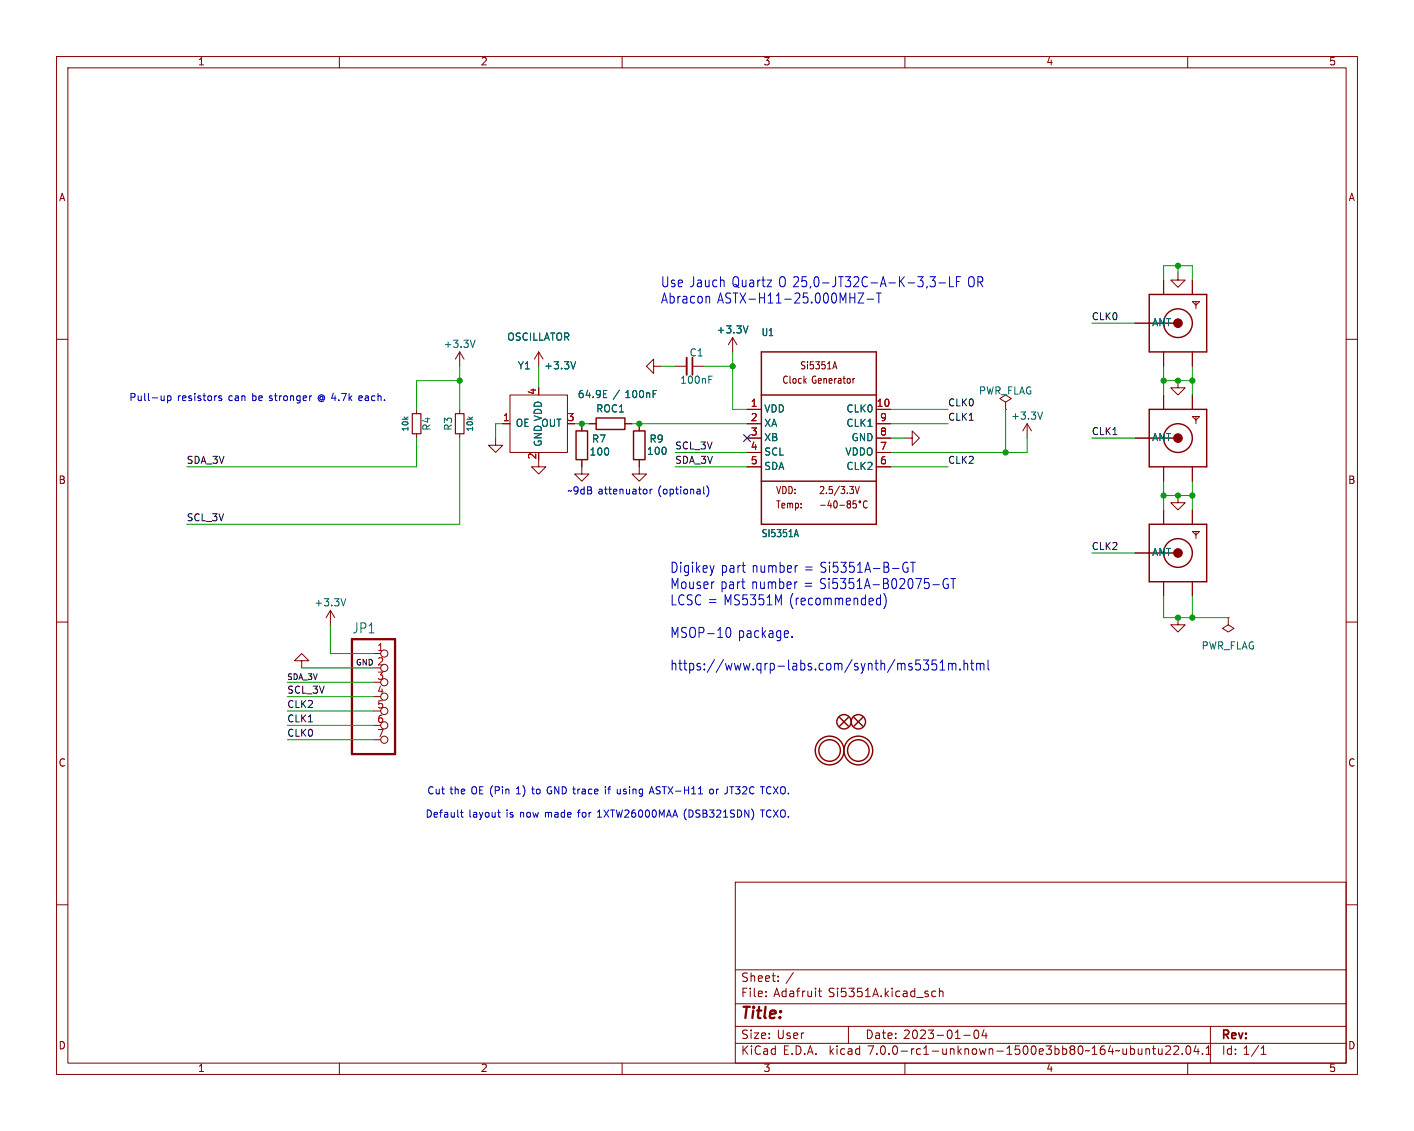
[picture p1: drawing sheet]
<svg xmlns="http://www.w3.org/2000/svg" width="250mm" height="200mm" viewBox="0 0 250 200" stroke-linecap="round" stroke-linejoin="round" font-family="sans-serif">
<g fill="none" stroke="#840000" stroke-width=".18">
<path d="M10 10h230v180h-230zM12 12h226v176h-226zM60 10v2M110 10v2M160 10v2M210 10v2M10 60h2M129.5 59.7l-.7 1.3M129.5 59.7v2.5M129.5 59.7l.8 1.3M200.7 57.1h2.5M205.7 49.5v2.6"/>
<path d="M208.3 48.3v1.2h1.2l-1.2 1.3-1.3-1.3h1.3M210.8 53.3h1.3l-.6 .7zM210.8 49.5v2.6M211.5 53.3v1.3M238 60h2M73.7 72.4v.8M73.7 76.7v.8M81.3 62.2l-.8 1.3M81.3 62.2v2.6M81.3 72.4v.8M81.3 76.7v.8M81.3 62.2l.7 1.3"/>
<path d="M87.6 77.5v1.2h1.3l-1.3 1.3-1.2-1.3h1.2M90.2 69.8h10.1v10.2h-10.1zM95.2 62.2l-.7 1.3M95.2 62.2v2.6M95.2 62.2l.8 1.3M102.9 74.9v1.3M104.1 74.9h1.3M110.5 74.9h1.3M113 74.9v1.3M115.6 64.8v-1.3l-1.3 1.3 1.3 1.2v-1.2h1.2M119.4 64.8h2M122.4 64.8h2.1"/>
<path d="M132.1 74.9h2.5M132.1 72.4h2.5M132.1 77.5h2.5M150.8 66.9v.9M151.1 66.9l-.3 .3M154.9 74.9h2.6M154.9 77.5h2.6M160 77.5h1.3v-1.3l1.3 1.3-1.3 1.2v-1.2M177.8 71.1l1-.6-1-.7-1 .7 1 .6v1.3M177.8 72.4h.1M181.6 74.9l-.8 1.3M181.6 74.9v2.6"/>
<path d="M181.6 74.9l.8 1.3M200.7 77.5h2.5M205.7 62.2v2.6M205.7 69.8v2.6M208.3 67.3v1.3h1.2l-1.2 1.2-1.3-1.2h1.3M210.8 62.2v2.6M210.8 69.8v2.6M210.8 73.7h1.3l-.6 .6zM211.5 73.7v1.2M95.2 81.3v1.2h1.3l-1.3 1.3-1.2-1.3h1.2M102.9 81.3v2.5h1.2l-1.2 1.3-1.3-1.3h1.3M113 81.3v2.5h1.3l-1.3 1.3-1.2-1.3h1.2"/>
<path d="M132.1 80h2.5M132.1 82.5h2.5M145.1 89.3h.8M145.1 86.1h-.1M145.6 86.6l-.6 .7h.7M146.6 88.5l-.2 .9h.7M146.9 89v.8M147.6 88.6h.1a.72 .72 0 0 1 0 1.2 .94 .94 0 0 1-.1-1.2zM148.5 89.3h.8M150 89.1l-.2-.2 .2-.3h.3l.1 .2-.2 .3M150 89.1l-.2 .2v.4l.2 .1h.3l.1-.2-.1-.4-.1-.1M150 89.1h.2"/>
<path d="M151.4 88.6h-.5l-.1 .6 .2-.2 .3 .1 .1 .6-.2 .1-.4-.1M151.9 86l-.3 1.3M153.3 88.7v-.1a.62 .62 0 0 0-.7 .5 .62 .62 0 0 0 .4 .7l.3-.1M154.9 80h2.6M154.9 82.5h2.6M200.7 97.8h2.5M205.7 82.5v2.6M205.7 90.2v2.5M208.3 87.6v1.3h1.2l-1.2 1.3-1.3-1.3h1.3M210.8 82.5v2.6M210.8 90.2v2.5M210.8 94h1.3l-.6 .6z"/>
<path d="M211.5 94v1.2M10 110h2M53.3 116.8h1.3l-1.3-1.2-1.2 1.2h1.2v1.3M58.4 107.9l-.7 1.3M58.4 107.9v2.6M58.4 107.9l.8 1.3M66 115.6h1.3M66 118.1h1.3M205.7 102.9v2.5M208.3 109.2v1.3h1.2l-1.2 1.3-1.3-1.3h1.3M210.8 102.9v2.5M217.2 109.2v1.3l1 .6-1 .7-1-.7 1-.6"/>
<path d="M217.2 109.2h.1M238 110h2M66 120.6h1.3M66 123.2h1.3M66 125.7h1.3M66 128.3h1.3M66 130.8h1.3M10 160h2M130 156h108v32h-108zM238 160h2M130 177.5h108M130 171.5h108"/>
<path d="M140.3 172l-1.3 1.9M161.6 175.3h.1M161.7 174.8v1.5M161.7 176.2l-.1 .1M162.1 176.4h1.1M164.1 175.3h-.4l-.2 .2 .1 .2 .5 .1v.4h-.6M165.5 175.3h-.5l-.3 .2v.5l.2 .2h.6M166.1 175.4l.2-.1h.4v1M166.1 174.8v1.5M60 188v2M110 188v2M130 184.5h108"/>
<path d="M130 181.5h108M141.7 182.7v1M142.1 182.7h-.3l-.1 .2M150 181.5v3M160 188v2M170.4 183.1h1.2M172.4 182.2h.2a.81 .81 0 0 1 .5 .6 .81 .81 0 0 1-.3 .8l-.1 .1a.81 .81 0 0 1-.6-.7 .81 .81 0 0 1 .3-.8zM174 182.1l-.4 1.1h1M174.3 182.7v1M199.2 185.5v1M199.2 186.3l-.1 .1M199.9 185v1.5"/>
<path d="M199.9 185.5h.4l.3 .2v.5l-.1 .2h-.6M201.3 185.5v.9l.4 .1 .2-.2M201.9 185.5v1M202.6 185.6l.2-.1h.4l.1 1M202.6 185.5v1M203.8 185.5h.5M204 185v1.2l.3 .3M204.8 185.5l.1 .9 .4 .1 .2-.2M205.5 185.5v1M206.1 185.1l.6-.1 .2 .1 .1 .3-1 1.1h1M207.5 185.1l.6-.1 .2 .1 .1 .3-.9 1.1h.9M209 186.3v.2"/>
<path d="M209.9 185h.1a.81 .81 0 0 1 .6 .6 .81 .81 0 0 1-.3 .8l-.1 .1a.81 .81 0 0 1-.6-.7 .81 .81 0 0 1 .3-.8zM210 188v2M211.5 184.9l-.4 1.1h.9M211.8 185.5v1M212.6 186.3v.2M213.3 186.5h.8M213.3 185.4l.4-.4v1.5M214 181.5v6.5M222.6 184.9l-1.3 1.9M223 186.5h.8M223 185.4l.4-.4v1.5"/>
<circle cx="152" cy="88.7" r=".17"/>
<circle cx="67.9" cy="115.6" r=".63"/>
<circle cx="67.9" cy="118.1" r=".63"/>
<circle cx="67.9" cy="125.7" r=".63"/>
<circle cx="67.9" cy="120.6" r=".63"/>
<circle cx="67.9" cy="128.3" r=".63"/>
<circle cx="67.9" cy="130.8" r=".63"/>
<circle cx="67.9" cy="123.2" r=".63"/>
</g>
<path d="M121.4 63.2v3.1" fill="none" stroke="#840000" stroke-width=".33"/>
<path d="M122.4 63.2v3.1" fill="none" stroke="#840000" stroke-width=".3"/>
<path d="M72.9 73.2h1.5v3.5h-1.5zM80.5 73.2h1.5v3.5h-1.5z" fill="none" stroke="#840000" stroke-width=".2"/>
<g fill="none" stroke="#840000" stroke-width=".25">
<path d="M203.2 52.1h10.2v10.1h-10.2zM203.2 57.1h5.1M101.9 76.2h2v5.1h-2zM105.4 73.9h5.1v2h-5.1zM112 76.2h2v5.1h-2zM134.6 62.2h20.3v30.5h-20.3zM134.6 69.8h20.3M203.2 72.4h10.2v10.1h-10.2zM203.2 77.5h5.1M134.6 85.1h20.3M203.2 92.7h10.2v10.2h-10.2zM203.2 97.8h5.1"/>
<path d="M148.5 126.9l1.5 1.5M150 126.9l-1.5 1.5M151 126.9l1.5 1.5M152.5 126.9l-1.5 1.5"/>
<circle cx="208.3" cy="57.1" r="2.54"/>
<circle cx="208.3" cy="77.5" r="2.54"/>
<circle cx="208.3" cy="97.8" r="2.54"/>
<circle cx="146.7" cy="132.7" r="2.54"/>
<circle cx="146.7" cy="132.7" r="1.9"/>
<circle cx="149.2" cy="127.6" r="1.27"/>
<circle cx="151.8" cy="132.7" r="2.54"/>
<circle cx="151.8" cy="132.7" r="1.9"/>
<circle cx="151.8" cy="127.6" r="1.27"/>
</g>
<path d="M103 69l-.3 .1a.86 .86 0 0 0 0 1.2l.4-.1M103.1 69.7l-.4-.2-.3 .3M115.5 69.7h.4M116.1 69h-.6v1.3" fill="none" stroke="#006464" stroke-width=".18"/>
<path d="M62.2 113h7.6v20.3h-7.6z" fill="none" stroke="#840000" stroke-width=".41"/>
<g fill="#840000" stroke="#840000" stroke-width=".18">
<circle cx="208.3" cy="57.1" r=".77"/>
<circle cx="208.3" cy="77.5" r=".77"/>
<circle cx="208.3" cy="97.8" r=".77"/>
</g>
<g fill="none" stroke="#0000c2" stroke-width=".18">
<path d="M150.3 51.8v1.8M150.3 52.7h.8M151.1 51.8v1.8M152.7 51.8l-1 1.8h1M153.3 52.9h1.1M155.4 51.8v1.8M162.3 48.9h.9l-.5 .7M162.9 49.6l.3 .3v.5l-.3 .3M163.9 50.6l-.1 .4M164.4 48.9h1l-.5 .7a.41 .41 0 0 1 .5 .3l-.2 .7-.5 .1-.3-.2M166 50h1.2M167.9 48.9v1.8h.7"/>
<path d="M169.1 49.8h.5M169.8 48.9h-.7v1.8M171.5 49h.5a1.26 1.26 0 0 1-.1 1.7l-.4-.1a1.43 1.43 0 0 1 0-1.6zM172.9 49.9l.7-.1 .2-.3-.2-.5-.7-.1v1.8M173.3 49.9l.5 .8M59.9 70.7v.1M60.4 69.6h.8l-.5 1.2M61.7 69.6v1.2M61.8 70.4l.4 .4M62.2 70l-.5 .5M63.5 70.4l.6-.1-.1-.2-.4-.1-.1 .2v.6h.5M64.6 70.1h.5v.7"/>
<path d="M65.1 70.3l-.4 .1-.2 .1 .2 .3h.4M66.3 70.1l-.4-.1-.2 .2 .1 .6h.5M66.8 70.1l.2-.1 .3 .1 .1 .7M66.8 69.6v1.2M68 70.7v.1M121.3 86.5l.3 .2v.4l-.3 .3M122.1 86.6l.2-.1 .3 .1 .1 .8M122.1 86.5v.9M123.3 86.6h.4l.1 .8M123.8 86.8l-.4 .1-.2 .2 .2 .3 .4-.1M124.4 86.1v1.1l.2 .2M125 85.9a1.46 1.46 0 0 1 0 1.9"/>
<path d="M156.3 99.4h.5l.2 .2 .1 .3-.3 .4a.49 .49 0 0 1 .4 .4 .49 .49 0 0 1-.3 .5h-.6zM160.5 99.5a.51 .51 0 0 0-.8 .3l-.1 .6a.68 .68 0 0 0 .7 .8l.2-.2v-.6h-.2M161 99.4h.8M161.4 99.4v1.8M137.5 112.6h.5M137.5 111.6h.5M138 111.5v1.5a.41 .41 0 0 1-.5 .3M138.7 112.1l.7-.1-.1-.4-.4-.1-.2 .3 .1 .8h.5M140.1 112.6v.1M152.6 105.8l-.3 .3v.5l.3 .4 .4-.1M152.9 105.8l.1 .1M153 105.2v1.8"/>
<path d="M153.9 105.8l-.2 .2v.7l.2 .3 .4-.1M154.2 105.8l.1 .1 .1 .3-.7 .2M154.4 100.5h1.2M155.3 105.8l-.3 .3v.5l.3 .4 .4-.1M155.5 105.8l.2 .1M155.7 105.2v1.8M156.3 100.3h.5M156.6 105.7v1.2l-.3 .7M157.8 100.5h1.2M160.8 102.4l.3-.1a1.23 1.23 0 0 1 0 1.8h-.2a1.32 1.32 0 0 1-.1-1.7zM161.9 102.3h1l-.6 1.8M163.3 116.7h.9l-.5 .7 .4 .2v.7l-.2 .2h-.4l-.2-.2"/>
<path d="M164.2 102.3h-.7l-.1 .9 .2-.2 .5 .1 .2 .2-.1 .6-.2 .2h-.4l-.2-.2M164.9 103.4h1.2M165.6 116.7h-.8v.9l.2-.2 .5 .1 .1 .2v.6l-.3 .2h-.3l-.2-.2M166.2 118.5h.9M166.2 117.2l.4-.5v1.8M167.6 102.4a.51 .51 0 0 0-.8 .3l-.1 .6a.68 .68 0 0 0 .7 .8l.3-.2v-.6h-.3M167.7 117.3v1.2M167.7 117.5a.37 .37 0 0 1 .6-.1l.1 .2M168.1 102.3h.9M168.4 117.6l.2-.3 .3 .1 .1 1.1M168.4 117.6v.9M168.5 102.3v1.8"/>
<path d="M169.7 118.3v.2M170.5 117.5a.37 .37 0 0 1 .5-.1l.1 1.1M170.5 116.7v1.8M171.6 117.3h.6M171.8 116.7v1.5l.1 .2 .3 .1M172.7 117.5a.37 .37 0 0 1 .6-.1v.2M172.7 117.3v1.2M173.3 117.6l.2-.3 .4 .1 .1 1.1M173.3 117.6v.9M174.7 116.7v1.5l.2 .3M76.6 139.2a.6 .6 0 0 0-.9 .5 .6 .6 0 0 0 .6 .7l.3-.1M77.1 139.5l.1 .8 .3 .1 .2-.1"/>
<path d="M77.7 139.5v.9M78.1 139.5h.5M78.3 139.1v1.1l.3 .2M79.6 139.5h.5M79.8 139.1v1.1l.3 .2M80.5 139.7l.2-.2 .3 .1v.8M80.5 139.1v1.3M81.6 140l.6-.2-.1-.2-.3-.1-.2 .2v.6h.5M138 139.5a.42 .42 0 0 1 .4-.4 .42 .42 0 0 1 .5 .4v.5a.42 .42 0 0 1-.5 .4 .42 .42 0 0 1-.4-.4M75.5 143.2a.64 .64 0 0 1 .8 .7 .64 .64 0 0 1-.8 .6zM76.8 144.1l.6-.1-.1-.3h-.4l-.1 .1v.6h.5M77.7 143.7h.5"/>
<path d="M78.2 143.2l-.3 .2v1.1M78.6 143.7h.5l.1 .8M79.2 144h-.4l-.2 .2 .2 .3 .4-.1M79.8 143.7v.7l.3 .1 .2-.1M80.3 143.7v.8M80.9 143.2v1.1l.2 .2M138 143.7a.42 .42 0 0 1 .4-.5 .42 .42 0 0 1 .5 .5v.4a.42 .42 0 0 1-.5 .4 .42 .42 0 0 1-.4-.4M139.4 140.3v.1M139.4 144.4v.1"/>
</g>
<g fill="none" stroke="#009600" stroke-width=".18">
<path d="M193 57.1h7.7M205.7 49.5v-2.5h5.1v2.5M208.3 47v1.3M73.7 77.5v5h-40.7M81.3 77.5v15.2h-48.3M81.3 64.8v7.6M81.3 67.3h-7.6v5.1M88.9 74.9h-1.3v2.6M95.2 64.8v3.8M101.6 74.9h2.5M111.8 74.9h20.3M116.8 64.8h2.6"/>
<path d="M124.5 64.8h5M129.5 62.2v10.2h2.6M157.5 72.4h10.1M157.5 74.9h10.1M157.5 77.5h2.5M177.8 72.4v7.6M181.6 77.5v2.5h-24.1M193 77.5h7.7M205.7 64.8v5M205.7 67.3h5.1M210.8 64.8v5M119.4 80h12.7"/>
<path d="M119.4 82.5h12.7M157.5 82.5h10.1M193 97.8h7.7M205.7 85.1v5.1M205.7 87.6h5.1M210.8 85.1v5.1M53.3 118.1h12.7M58.4 110.5v5.1h7.6M205.7 105.4v3.8h11.5M210.8 105.4v3.8M50.8 128.3h15.2M50.8 125.7h15.2"/>
<path d="M50.8 123.2h15.2M50.8 130.8h15.2M50.8 120.6h15.2"/>
</g>
<path d="M131.5 76.9l1.2 1.2M132.7 76.9l-1.2 1.2" fill="none" stroke="#000084" stroke-width=".18"/>
<g fill="#009600" stroke="#009600" stroke-width=".18">
<circle cx="210.8" cy="67.3" r=".46"/>
<circle cx="208.3" cy="67.3" r=".46"/>
<circle cx="210.8" cy="87.6" r=".46"/>
<circle cx="208.3" cy="87.6" r=".46"/>
<circle cx="208.3" cy="47" r=".46"/>
<circle cx="208.3" cy="109.2" r=".46"/>
<circle cx="210.8" cy="109.2" r=".46"/>
<circle cx="113" cy="74.9" r=".46"/>
<circle cx="81.3" cy="67.3" r=".46"/>
<circle cx="129.5" cy="64.8" r=".46"/>
<circle cx="102.9" cy="74.9" r=".46"/>
<circle cx="205.7" cy="87.6" r=".46"/>
<circle cx="205.7" cy="67.3" r=".46"/>
<circle cx="177.8" cy="80" r=".46"/>
</g>
<text font-size="2.8" fill="#840000" x="131" y="180.3">Title:</text>
<g font-size="2.5" fill="#0000c2">
<text x="116.8" y="51.1">Use Jauch Quartz O 25,0-JT32C-A-K-3,3-LF OR</text>
<text x="116.8" y="54">Abracon ASTX-H11-25.000MHZ-T</text>
<text x="118.5" y="101.6">Digikey part number = Si5351A-B-GT</text>
<text x="118.5" y="104.5">Mouser part number = Si5351A-B02075-GT</text>
<text x="118.5" y="107.4">LCSC = MS5351M (recommended)</text>
<text x="118.5" y="113.1">MSOP-10 package.</text>
<text x="118.5" y="118.9">https://www.qrp-labs.com/synth/ms5351m.html</text>
</g>
<text font-size="2.5" fill="#006464" x="62.5" y="112.2">JP1</text>
<g font-size="2.1" fill="#840000">
<text x="131" y="173.7">Sheet: /</text>
<text x="131" y="176.4">File: Adafruit Si5351A.kicad_sch</text>
<text x="131" y="183.8">Size: User</text>
<text x="153" y="183.8">Date: 2023-01-04</text>
<text x="216" y="183.8">Rev:</text>
<text x="131" y="186.6">KiCad E.D.A. kicad 7.0.0-rc1-unknown-1500e3bb80~164~ubuntu22.04.1</text>
<text x="216" y="186.6">Id: 1/1</text>
</g>
<g font-size="1.8" fill="#840000">
<text x="35" y="11.6">1</text>
<text x="85" y="11.6">2</text>
<text x="135" y="11.6">3</text>
<text x="185" y="11.6">4</text>
<text x="235" y="11.6">5</text>
<text x="10.3" y="35.6">A</text>
<text x="238.4" y="35.6">A</text>
<text x="141.9" y="65.4">Si5351A</text>
<text x="138.9" y="67.9">Clock Generator</text>
<text x="10.3" y="85.7">B</text>
<text x="137.2" y="87.5">VDD:</text>
<text x="145.6" y="87.5">2.5/3.3V</text>
<text x="238.4" y="85.7">B</text>
<text x="137.3" y="90">Temp:</text>
<text x="10.3" y="135.6">C</text>
<text x="238.4" y="135.6">C</text>
<text x="10.3" y="185.6">D</text>
<text x="238.4" y="185.6">D</text>
<text x="35" y="189.6">1</text>
<text x="85" y="189.6">2</text>
<text x="135" y="189.6">3</text>
<text x="185" y="189.6">4</text>
<text x="235" y="189.6">5</text>
</g>
<g font-size="1.8" fill="#006464">
<text x="127.2" y="59.1">+3.3V</text>
<text x="134.8" y="59.5">U1</text>
<text x="203.7" y="57.8">ANT</text>
<text x="78.9" y="61.6">+3.3V</text>
<text x="89.5" y="60.3">OSCILLATOR</text>
<text x="91.6" y="65.4">Y1</text>
<text x="96.7" y="65.4">+3.3V</text>
<text x="122" y="63.1">C1</text>
<text x="103.6" y="70.5">64.9E / 100nF</text>
<text x="120.6" y="67.9">100nF</text>
<text x="172.8" y="69.8">PWR_FLAG</text>
<text x="76.2" y="76.1" transform="rotate(-90 76.2 76.1)">R4</text>
<text x="80" y="76.1" transform="rotate(-90 80 76.1)">R3</text>
<text x="91.2" y="75.6">OE</text>
<text x="95.6" y="75.6">OUT</text>
<text x="105.5" y="73">ROC1</text>
<text x="135.1" y="73">VDD</text>
<text x="135.1" y="75.6">XA</text>
<text x="149.8" y="73">CLK0</text>
<text x="149.8" y="75.6">CLK1</text>
<text x="179.3" y="74.3">+3.3V</text>
<text x="95.9" y="79" transform="rotate(-90 95.9 79)">GND VDD</text>
<text x="104.6" y="80.6">100</text>
<text x="104.8" y="78.4">R7</text>
<text x="114.7" y="80.5">100</text>
<text x="114.9" y="78.4">R9</text>
<text x="135.1" y="78.1">XB</text>
<text x="135.1" y="80.6">SCL</text>
<text x="135.1" y="83.2">SDA</text>
<text x="149.3" y="80.6">VDDO</text>
<text x="149.8" y="83.2">CLK2</text>
<text x="150.5" y="78.1">GND</text>
<text x="203.7" y="78.1">ANT</text>
<text x="135" y="95.1">SI5351A</text>
<text x="203.7" y="98.4">ANT</text>
<text x="56.1" y="107.3">+3.3V</text>
<text x="212.2" y="114.9">PWR_FLAG</text>
</g>
<g font-size="1.8" fill="#0000c2">
<text x="22.9" y="71.1">Pull-up resistors can be stronger @ 4.7k each.</text>
<text x="100.3" y="87.6">~9dB attenuator (optional)</text>
<text x="83.6" y="140.7">Cut the OE (Pin 1) to GND trace if using ASTX-H11 or JT32C TCXO.</text>
<text x="81.7" y="144.8">Default layout is now made for 1XTW26000MAA (DSB321SDN) TCXO.</text>
</g>
<g font-size="1.8" fill="#a90000">
<text x="95" y="69.7" transform="rotate(-90 95 69.7)">4</text>
<text x="89" y="74.7">1</text>
<text x="100.5" y="74.7">3</text>
<text x="132.9" y="72.1">1</text>
<text x="132.9" y="74.7">2</text>
<text x="132.9" y="77.2">3</text>
<text x="155.2" y="72.1">10</text>
<text x="155.7" y="77.2">8</text>
<text x="155.7" y="74.7">9</text>
<text x="95" y="81.1" transform="rotate(-90 95 81.1)">2</text>
<text x="132.9" y="79.8">4</text>
<text x="132.9" y="82.3">5</text>
<text x="155.7" y="82.3">6</text>
<text x="155.7" y="79.8">7</text>
<text x="66.8" y="115.3">1</text>
<text x="66.8" y="117.9">2</text>
<text x="66.8" y="120.4">3</text>
<text x="66.8" y="122.9">4</text>
<text x="66.8" y="125.5">5</text>
<text x="66.8" y="128">6</text>
<text x="66.8" y="130.6">7</text>
</g>
<g font-size="1.7" fill="#0f0f0f">
<text x="193" y="56.8">CLK0</text>
<text x="167.6" y="72">CLK0</text>
<text x="167.6" y="74.6">CLK1</text>
<text x="193" y="77.1">CLK1</text>
<text x="33" y="82.2">SDA_3V</text>
<text x="119.4" y="82.2">SDA_3V</text>
<text x="119.4" y="79.7">SCL_3V</text>
<text x="167.6" y="82.2">CLK2</text>
<text x="33" y="92.4">SCL_3V</text>
<text x="193" y="97.4">CLK2</text>
<text x="50.8" y="125.4">CLK2</text>
<text x="50.8" y="122.8">SCL_3V</text>
<text x="50.8" y="130.5">CLK0</text>
<text x="50.8" y="127.9">CLK1</text>
</g>
<g font-size="1.4" fill="#006464">
<text x="72.3" y="76.1" transform="rotate(-90 72.3 76.1)">10k</text>
<text x="83.7" y="76.1" transform="rotate(-90 83.7 76.1)">10k</text>
</g>
<g font-size="1.4" fill="#0f0f0f">
<text x="62.9" y="117.8">GND</text>
<text x="50.8" y="120.4">SDA_3V</text>
</g>
</svg>
